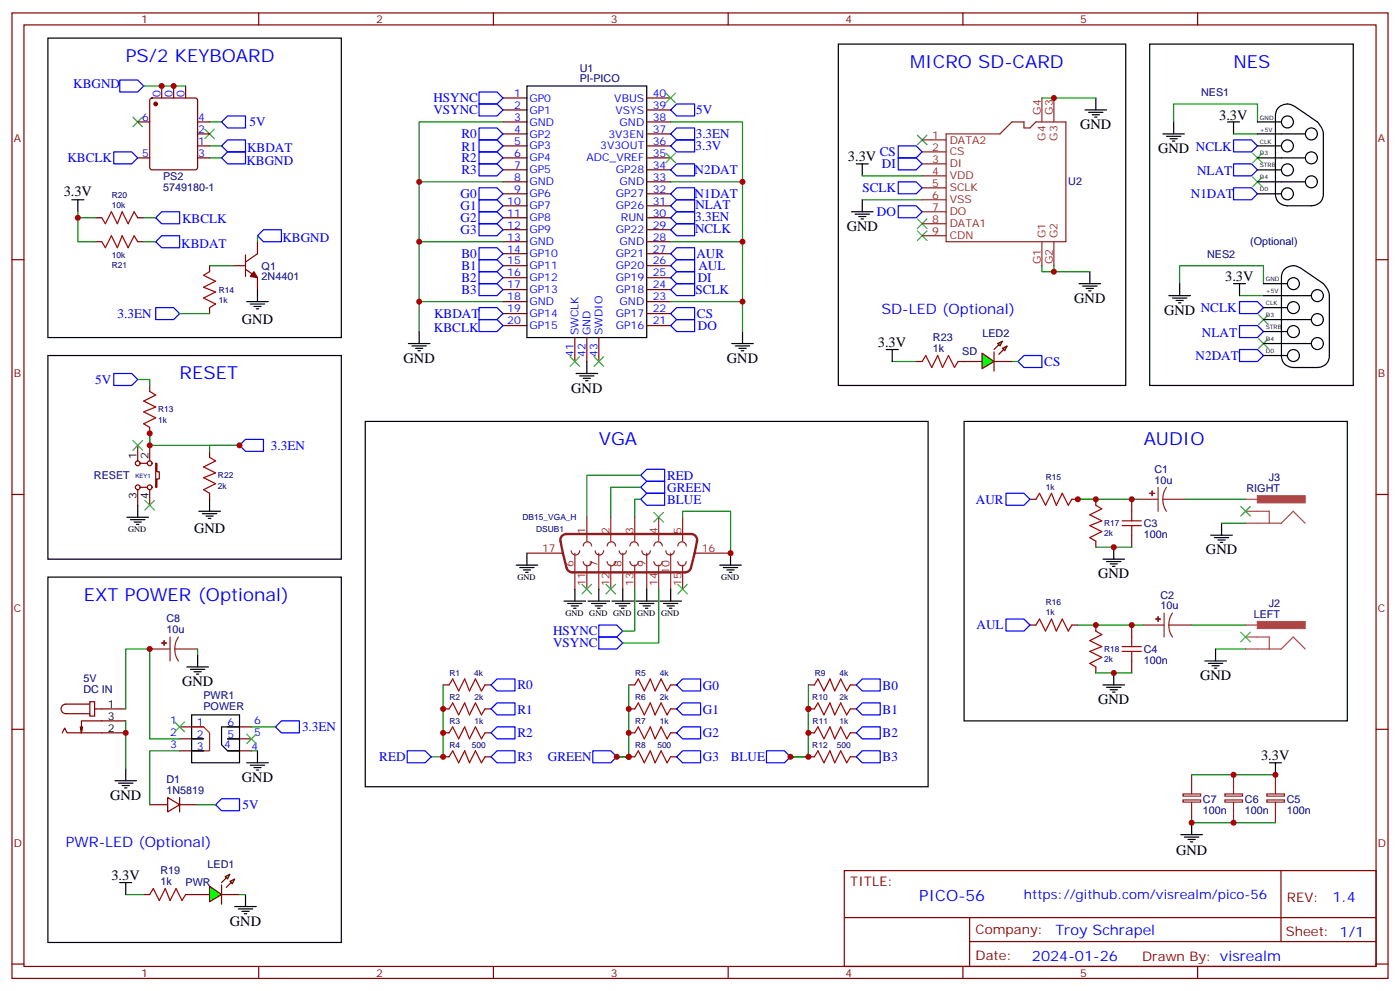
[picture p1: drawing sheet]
<svg xmlns="http://www.w3.org/2000/svg" width="412mm" height="292mm" viewBox="0 0 412 292" stroke-linecap="round" stroke-linejoin="round" font-family="sans-serif">
<g fill="none" stroke="#870000" stroke-width=".35">
<path d="M3.5 3.8h405.4v284.3h-405.4zM7.1 7.3h398.2v277.3h-398.2zM76.2 3.8v3.5M145.3 3.8v3.5M214.5 3.8v3.5M283.6 3.8v3.5M352.8 3.8v3.5M148.2 28.9h7M148.2 32.4h7M148.2 35.9h7M148.2 39.4h7M190.5 28.9h7.1"/>
<path d="M190.5 32.4h7.1M190.5 35.9h7.1M190.5 39.4h7.1M148.2 43h7M148.2 46.5h7M148.2 50h7M148.2 53.6h7M148.2 57.1h7M190.5 43h7.1M190.5 46.5h7.1M190.5 50h7.1M190.5 53.6h7.1"/>
<path d="M190.5 57.1h7.1M3.5 76.5h3.6M61.7 78.2v1.8M68.8 78.2h3.5M72.3 79.3l3.5 2.5v3.5M72.3 75.1v6.3M75.8 71.2v3.5l-3.5 2.5M148.2 60.6h7M148.2 64.1h7M148.2 67.7h7M148.2 71.2h7M148.2 74.7h7"/>
<path d="M148.2 78.2h7M190.5 60.6h7.1M190.5 64.1h7.1M190.5 67.7h7.1M190.5 71.2h7.1M190.5 74.7h7.1M190.5 78.2h7.1M405.3 76.5h3.6M61.7 90.6v1.8M148.2 81.8h7M148.2 85.3h7M148.2 88.8h7"/>
<path d="M148.2 92.4h7M148.2 95.9h7M169.3 99.4v7.1M172.9 99.4v7.1M176.4 99.4v7.1M190.5 81.8h7.1M190.5 85.3h7.1M190.5 88.8h7.1M190.5 92.4h7.1M190.5 95.9h7.1M44.1 113.5v1.8M40.6 131.2v4.5"/>
<path d="M41.3 136.5h2.1M44.1 125.9v1.7M44.1 131.2v4.5M45.9 136.5h.3v2.4h.7v2.1h-.7v2.5h-.3zM3.5 145.6h3.6M40.6 144.2v4.6M41.3 143.5h2.1M44.1 144.2v4.6M303.4 147h1.8M315.7 147h1.8M322.8 147v1.8M322.8 159.4v1.7"/>
<path d="M333.4 147v3.6M333.4 157.6v3.5M405.3 145.6h3.6M303.4 184.1h1.8M315.7 184.1h1.8M322.8 184.1v1.7M322.8 196.4v1.8M333.4 184.1v3.5M333.4 194.7v3.5M3.5 214.8h3.6M18.3 215.8l.7-1.4 .8 1.4h17.2M24.3 214.1l-.3 1.7"/>
<path d="M26.5 206.7h1.4v4.2h-1.4zM26.5 207.4h-7.1a1.41 1.41 0 0 0-1.4 1.4 1.41 1.41 0 0 0 1.4 1.4h7.1M27.9 208.8h9.1M37 212.3h-13v3.5l-.4-1.7M52.9 214.1h7.1M52.9 217.6h7.1M67 214.1h7.1M67 217.6h7.1M405.3 214.8h3.6M52.9 221.1h7.1M67 221.1h7.1M248.7 256.4h156.6v28.2h-156.6z"/>
<path d="M377.3 256.4v20.9M42.3 263.5h1.8M54.7 263.5h7M65.3 263.5h5.3M248.7 270.2h156.5M285.6 277.3h119.6M285.6 270.2v14.2M3.5 283.9h3.6M76.2 284.6v3.5M145.3 284.6v3.5M214.5 284.6v3.5M283.6 284.6v3.5"/>
<path d="M352.8 284.6v3.5M405.3 283.9h3.6"/>
<circle cx="40.6" cy="136.5" r=".71"/>
<circle cx="44.1" cy="136.5" r=".71"/>
<circle cx="40.6" cy="143.5" r=".71"/>
<circle cx="44.1" cy="143.5" r=".71"/>
</g>
<g fill="none" stroke="#000" stroke-width=".35">
<path d="M155.2 25.3h35.3v74.1h-35.3zM342.5 39.4h6.4M345.7 35.9v3.5M361.6 35.9h3.5M363.4 35.9v3.5M343.6 40.1h4.2M344.7 40.9h2.1M345.4 41.6h.7M72.7 88.8h6.3M73.7 89.5h4.3M74.8 90.2h2.1M75.5 90.9h.7"/>
<path d="M75.8 85.3v3.5M344.3 87.1h6.4M345.4 87.8h4.2M346.4 88.5h2.1M347.1 89.2h.7M347.5 83.5v3.6M363.4 83.5h3.5M365.1 83.5v3.6M37.4 152.3h6.3M38.5 153h4.2M39.5 153.7h2.1M40.2 154.4h.7"/>
<path d="M40.6 148.8v3.5M356.7 157.6h6.3M357.7 158.3h4.2M358.8 159h2.1M359.5 159.7h.7M359.8 154.1v3.5M166.2 177h6.3M167.2 177.7h4.2M168.3 178.4h2.1M169 179.1h.7M169.3 173.5v3.5M173.2 177h6.4"/>
<path d="M174.3 177.7h4.2M175.3 178.4h2.1M176 179.1h.7M176.4 173.5v3.5M180.3 177h6.3M181.3 177.7h4.3M182.4 178.4h2.1M183.1 179.1h.7M183.4 173.5v3.5M187.3 177h6.4M188.4 177.7h4.2M189.4 178.4h2.2"/>
<path d="M190.1 179.1h.8M190.5 173.5v3.5M194.4 177h6.3M195.4 177.7h4.3M196.5 178.4h2.1M197.2 179.1h.7M197.6 173.5v3.5M212 166.4h6.4M213.1 167.1h4.2M214.1 167.9h2.2M214.8 168.6h.7M215.2 162.9v3.5"/>
<path d="M324.9 164.7h6.4M326 165.4h4.2M327 166.1h2.1M327.7 166.8h.7M328.1 161.1v3.6M328.1 198.2v3.5M354.9 194.7h6.3M356 195.4h4.2M357 196.1h2.1M357.7 196.8h.7M358.1 191.1v3.6M56.4 210.5h14.2v14.1h-14.2z"/>
<path d="M56.4 217.6h3.6M67 217.6h3.6M70.6 214.1h-5.3v5.3l1.7 1.7h3.6M324.9 201.7h6.4M326 202.4h4.2M327 203.1h2.1M327.7 203.8h.7M33.9 229.9h6.3M34.9 230.6h4.3M36 231.4h2.1M36.7 232.1h.7M37 226.4v3.5"/>
<path d="M56.4 221.1h3.6M69.1 267h6.4M70.2 267.7h4.2M71.3 268.4h2.1M72 269.1h.7M72.3 263.5v3.5"/>
</g>
<g fill="none" stroke="#8c2424" stroke-width=".35">
<path d="M172.9 152.3v7.1M179.9 152.3v7.1M187 152.3v7.1M194 152.3v7.1M201.1 152.3v7.1M335.1 147h6M341.1 143.5v7.1M342.5 147l.3 1.9 .8 1.7M342.5 147h6.7M343.6 143.5l-.8 1.7-.3 1.8M155.2 162.9h10.6M168.3 162.2a1.23 1.23 0 0 0 1.2 1.2 1.23 1.23 0 0 0 1.2-1.2"/>
<path d="M169.3 162.9v10.6M171.8 165.4a1.23 1.23 0 0 0 1.2 1.2 1.23 1.23 0 0 0 1.3-1.2M171.8 160.8a1.23 1.23 0 0 1 1.2-1.2 1.23 1.23 0 0 1 1.3 1.2M172.9 166.4v7.1M175.3 162.2a1.23 1.23 0 0 0 1.3 1.2 1.23 1.23 0 0 0 1.2-1.2M176.4 162.9v10.6M178.9 165.4a1.23 1.23 0 0 0 1.2 1.2 1.23 1.23 0 0 0 1.2-1.2M178.9 160.8a1.23 1.23 0 0 1 1.2-1.2 1.23 1.23 0 0 1 1.2 1.2M179.9 166.4v7.1M182.4 162.2a1.06 1.06 0 0 0 1 1.1 1.06 1.06 0 0 0 1.1-1.1M183.4 162.9v10.6M185.6 165.4a1.23 1.23 0 0 0 1.2 1.2 1.23 1.23 0 0 0 1.2-1.2"/>
<path d="M185.6 160.8a1.23 1.23 0 0 1 1.2-1.2 1.23 1.23 0 0 1 1.2 1.2M187 166.4v7.1M189.1 162.2a1.23 1.23 0 0 0 1.2 1.2 1.23 1.23 0 0 0 1.3-1.2M190.5 162.9v10.6M192.6 165.4a1.23 1.23 0 0 0 1.3 1.2 1.23 1.23 0 0 0 1.2-1.2M192.6 160.8a1.23 1.23 0 0 1 1.3-1.2 1.23 1.23 0 0 1 1.2 1.2M194 166.4v7.1M196.1 162.2a1.23 1.23 0 0 0 1.3 1.2 1.23 1.23 0 0 0 1.2-1.2M197.6 162.9v10.6M199.7 165.4a1.23 1.23 0 0 0 1.2 1.2 1.23 1.23 0 0 0 1.2-1.2M199.7 160.8a1.23 1.23 0 0 1 1.2-1.2 1.23 1.23 0 0 1 1.2 1.2M201.1 166.4v7.1"/>
<path d="M204.6 162.9h10.6M336.9 184.1h6M342.9 180.6v7M344.3 184.1l.2 1.8 .9 1.7M344.3 184.1h6.7M345.4 180.6l-.8 1.6-.3 1.9"/>
</g>
<path d="M165.6 157.8l1.3-.5h36.7a1.77 1.77 0 0 1 1.7 2.1l-1.7 7.7a1.8 1.8 0 0 1-1.8 1.5h-33.2a1.8 1.8 0 0 1-1.7-1.5l-1.8-7.9v-.7z" fill="none" stroke="#8c2424" stroke-width=".71"/>
<path d="M345.7 35.9v-5.3h24.7v5.3M363.4 39.4h7M347.5 83.5v-5.3h24.7v5.3M365.1 87.1h7.1M40.6 111.8h3.5v1.7M201.1 152.3v-1.7h14.1v12.3M317.5 147h17.6M322.8 161.1h10.6M317.5 184.1h19.4M322.8 198.2h10.6M358.1 191.1h8.8M37 212.3v14.1" fill="none" stroke="#008700" stroke-width=".35"/>
<g fill="none" stroke="#3c3" stroke-width=".35">
<path d="M369 45.1l2.8 2.8M369 52.1l2.8 2.9M371.8 45.1l-2.8 2.8M371.8 52.1l-2.8 2.9M370.8 99.8l2.8 2.8M370.8 92.7l2.8 2.8M373.6 99.8l-2.8 2.8M373.6 92.7l-2.8 2.8M39.2 129.8l2.8 2.8M42 129.8l-2.8 2.8M42.7 147.4l2.8 2.8M45.5 147.4l-2.8 2.8"/>
<path d="M192.6 150.9l2.8 2.8M195.4 150.9l-2.8 2.8M171.4 172.1l2.9 2.8M174.3 172.1l-2.9 2.8M178.5 172.1l2.8 2.8M181.3 172.1l-2.8 2.8M199.7 172.1l2.8 2.8M202.5 172.1l-2.8 2.8M51.5 212.7l2.8 2.8M54.3 212.7l-2.8 2.8M72.7 216.2l2.8 2.8M75.5 216.2l-2.8 2.8"/>
</g>
<path d="M74.8 80l1 1.8-2.1-.4z" fill="#870000" stroke="#870000" stroke-width=".35"/>
<path d="M197.6 43l1.7-1.8h5.3v3.5h-5.3zM363.4 41.2h5.3l1.7 1.8-1.7 1.7h-5.3zM363.4 48.3h5.3l1.7 1.7-1.7 1.8h-5.3zM363.4 55.3h5.3l1.7 1.8-1.7 1.7h-5.3zM47.6 62.4h5.3v3.5h-5.3l-1.7-1.8zM77.6 67.7h5.3v3.5h-5.3l-1.8-1.8zM141.1 90.6h5.3l1.8 1.8-1.8 1.7h-5.3zM141.1 94.1h5.3l1.8 1.8-1.8 1.7h-5.3zM365.1 95.9h5.3l1.8 1.7-1.8 1.8h-5.3zM365.1 88.8h5.3l1.8 1.8-1.8 1.8h-5.3zM33.5 110h5.3l1.8 1.8-1.8 1.7h-5.3zM365.1 102.9h5.3l1.8 1.8-1.8 1.8h-5.3z" fill="none" stroke="#00f" stroke-width=".35"/>
<g fill="none" stroke="#a10000" stroke-width=".35">
<path d="M61.7 80l-1.7 1.1 3.5 1.7-3.5 1.8 3.5 1.4-3.5 1.8 3.5 1.7-1.8 1.1M44.1 115.3l1.8 1-3.6 1.8 3.6 1.8-3.6 1.4 3.6 1.7-3.6 1.8 1.8 1.1M305.2 147l1-1.7 1.8 3.5 1.7-3.5 1.4 3.5 1.8-3.5 1.8 3.5 1-1.8M322.8 148.8l1.8 1.1-3.6 1.7 3.6 1.8-3.6 1.4 3.6 1.8-3.6 1.7 1.8 1.1M330.6 153.4h5.6M330.6 154.8h5.6M333.4 150.6v2.8M333.4 154.8v2.8M305.2 184.1l1-1.8 1.8 3.5 1.7-3.5 1.4 3.5 1.8-3.5 1.8 3.5 1-1.7M322.8 185.8l1.8 1.1-3.6 1.8 3.6 1.7-3.6 1.4 3.6 1.8-3.6 1.8 1.8 1M330.6 190.4h5.6M330.6 191.8h5.6"/>
<path d="M333.4 187.6v2.8M333.4 191.8v2.9M44.1 263.5l1.1-1.8 1.7 3.5 1.8-3.5 1.4 3.5 1.8-3.5 1.7 3.5 1.1-1.7"/>
</g>
<g fill="#8c2424" stroke="#8c2424" stroke-width=".35">
<path d="M339.4 144.6v1.4z"/>
<path d="M338.7 145.3h1.4z"/>
<path d="M341.1 181.6l.1 1.4z"/>
<path d="M340.4 182.3l1.4 .1z"/>
</g>
<path d="M56.4 214.1h3.6l1.7 1.7v5.3h-1.7" fill="none" stroke="#c30" stroke-width=".35"/>
<g fill="#0f0" stroke="#870000" stroke-width=".35">
<path d="M67.7 259.6l1.4-.7-.7 1.4z"/>
<path d="M66.3 258.2l1.4-.7-.7 1.4z"/>
</g>
<g fill="#870000" stroke="#870000" stroke-width=".35">
<path d="M66.7 261.3l1.4-1.4z"/>
<path d="M65.3 259.9l1.4-1.4z"/>
</g>
<path d="M65.3 260.6v5.7z" fill="#f00" stroke="#870000" stroke-width=".35"/>
<path d="M61.7 261l3.6 2.5-3.6 2.1z" fill="#0f0" stroke="#870000" stroke-width=".35"/>
<path d="M28.2 64.1h1.8M28.2 71.2h1.8M40.6 64.1h1.7M40.6 71.2h1.7M284 106.5h5.3M292.8 106.5h5.3M61.7 132.9v1.8M61.7 145.3v1.7M44.1 237h5.3M49.4 234.9l3.5 2.1-3.5 2.1zM52.9 237h5.3M52.9 234.9v4.2" fill="none" stroke="#870000" stroke-width=".35"/>
<g fill="none" stroke="#008700" stroke-width=".35">
<path d="M306.9 28.9h15.9M254 58.8h17.6M306.9 78.2v1.8h3.5M310.4 78.2v1.8h10.6M262.8 106.5h7.1M44.1 127.6v3.6h26.5M349.2 147h17.7M351 184.1h15.9M74.1 214.1h7M52.9 221.1h-8.8v15.9M74.1 221.1h1.7M351 228.2h24.7"/>
<path d="M351 242.3h24.7M37 263.5h5.3"/>
</g>
<g fill="none" stroke="#00f" stroke-width=".35">
<path d="M197.6 39.4l1.7-1.7h5.3v3.5h-5.3zM199.3 30.6h5.3v3.5h-5.3l-1.7-1.7zM197.6 57.1l1.7-1.8h5.3v3.5h-5.3zM197.6 50l1.7-1.7h5.3v3.5h-5.3zM264.6 43h5.3l1.7 1.7-1.7 1.8h-5.3zM264.6 46.5h5.3l1.7 1.8-1.7 1.7h-5.3zM264.6 53.6h5.3l1.7 1.7-1.7 1.8h-5.3zM197.6 67.7l1.7-1.8h5.3v3.5h-5.3zM197.6 60.6l1.7-1.8h5.3v3.6h-5.3zM197.6 78.2l1.7-1.7h5.3v3.5h-5.3zM197.6 74.7l1.7-1.7h5.3v3.5h-5.3zM197.6 64.1l1.7-1.7h5.3v3.5h-5.3z"/>
<path d="M264.6 60.6h5.3l1.7 1.8-1.7 1.7h-5.3zM45.9 90.6h5.3l1.7 1.8-1.7 1.7h-5.3zM197.6 95.9l1.7-1.8h5.3v3.5h-5.3zM197.6 92.4l1.7-1.8h5.3v3.5h-5.3zM197.6 85.3l1.7-1.8h5.3v3.6h-5.3zM197.6 81.8l1.7-1.8h5.3v3.5h-5.3zM70.6 131.2l1.7-1.8h5.3v3.5h-5.3zM296.3 145.3h5.3l1.8 1.7-1.8 1.8h-5.3zM296.3 182.3h5.3l1.8 1.8-1.8 1.7h-5.3zM81.1 214.1l1.8-1.8h5.3v3.5h-5.3z"/>
</g>
<g fill="none" stroke="#3c3" stroke-width=".35">
<path d="M196.1 27.4l2.9 2.9M199 27.4l-2.9 2.9M270.2 39.8l2.8 2.8M273 39.8l-2.8 2.8M196.1 45.1l2.9 2.8M199 45.1l-2.9 2.8M270.2 64.5l2.8 2.8M270.2 68l2.8 2.8M273 64.5l-2.8 2.8M273 68l-2.8 2.8M167.9 105.1l2.8 2.8M170.7 105.1l-2.8 2.8"/>
<path d="M175 105.1l2.8 2.8M177.8 105.1l-2.8 2.8M365.5 149.2l2.8 2.8M368.3 149.2l-2.8 2.8M365.5 186.2l2.8 2.8M368.3 186.2l-2.8 2.8"/>
</g>
<g fill="none" stroke="#000" stroke-width=".35">
<path d="M319.6 32.4h6.4M320.7 33.1h4.2M321.7 33.8h2.1M322.4 34.5h.7M322.8 28.9v3.5M370.4 35.9h7.1M370.4 39.4h14.1M376.8 31.5a4.1 4.1 0 0 1 5.5 .4l4.3 3a5.9 5.9 0 0 1 3.2 4.5v17.7a3.5 3.5 0 0 1-3.5 3.5h-7.1a3.5 3.5 0 0 1-3.5-3.5v-23l.2-1.1zM254 58.8v3.6M370.4 43h7.1M370.4 50h7.1M370.4 57.1h7.1"/>
<path d="M370.4 46.5h14.1M370.4 53.6h14.1M250.8 62.4h6.4M251.9 63.1h4.2M252.9 63.8h2.2M253.6 64.5h.8M378.6 79.1a4.1 4.1 0 0 1 5.5 .5l4.2 2.9a5.9 5.9 0 0 1 3.3 4.6v17.6a3.5 3.5 0 0 1-3.5 3.5h-7.1a3.5 3.5 0 0 1-3.5-3.5v-22.9l.1-1.2zM317.9 83.5h6.3M318.9 84.2h4.2M320 84.9h2.1M320.7 85.7h.7M321 80v3.5"/>
<path d="M372.2 83.5h7M372.2 90.6h7M372.2 97.6h7M372.2 87.1h14.1M372.2 94.1h14.1M372.2 104.7h7M372.2 101.2h14.1M58.6 150.6h6.3M59.6 151.3h4.3M60.7 152h2.1M61.4 152.7h.7M61.7 147v3.6"/>
<path d="M152 166.4h6.4M153.1 167.1h4.2M154.2 167.9h2.1M154.9 168.6h.7M155.2 162.9v3.5M55 196.4h6.4M56.1 197.1h4.2M57.1 197.8h2.2M57.9 198.5h.7M58.2 192.9v3.5M72.7 224.6h6.3M73.7 225.4h4.3"/>
<path d="M74.8 226.1h2.1M75.5 226.8h.7M75.8 221.1v3.5M347.8 245.8h6.4M348.9 246.5h4.2M350 247.2h2.1M350.7 247.9h.7M351 242.3v3.5"/>
<circle cx="379.2" cy="35.9" r="1.76"/>
<circle cx="386.3" cy="39.4" r="1.76"/>
<circle cx="379.2" cy="43" r="1.76"/>
<circle cx="379.2" cy="57.1" r="1.76"/>
<circle cx="379.2" cy="50" r="1.76"/>
<circle cx="386.3" cy="53.6" r="1.76"/>
<circle cx="386.3" cy="46.5" r="1.76"/>
<circle cx="381" cy="83.5" r="1.76"/>
<circle cx="381" cy="97.6" r="1.76"/>
<circle cx="381" cy="90.6" r="1.76"/>
<circle cx="388.1" cy="87.1" r="1.76"/>
<circle cx="388.1" cy="94.1" r="1.76"/>
<circle cx="381" cy="104.7" r="1.76"/>
<circle cx="388.1" cy="101.2" r="1.76"/>
</g>
<path d="M30 64.1l1 1.8 1.8-3.5 1.8 3.5 1.4-3.5 1.7 3.5 1.8-3.5 1.1 1.7M30 71.2l1 1.8 1.8-3.6 1.8 3.6 1.4-3.6 1.7 3.6 1.8-3.6 1.1 1.8M61.7 134.7l1.8 1-3.5 1.8 3.5 1.8-3.5 1.4 3.5 1.8-3.5 1.7 1.7 1.1" fill="none" stroke="#a10000" stroke-width=".35"/>
<path d="M366.9 154.1h10.5l3.5-3.5 3.6 3.5M366.9 150.6h7v3.5M366.9 147h3.5M366.9 187.6h7v3.5M366.9 191.1h10.5l3.5-3.5 3.6 3.5M366.9 184.1h3.5" fill="none" stroke="#a64a4a" stroke-width=".35"/>
<g fill="#a64a4a" stroke="#a64a4a" stroke-width=".29">
<path d="M370.4 146h14.1v2.1h-14.1z"/>
<path d="M370.4 183h14.1v2.1h-14.1z"/>
</g>
<g fill="none" stroke="#8c2424" stroke-width=".35">
<path d="M278.7 39.4h15.9l3.5-3.5h3.5v1.8h1.8l1.8-1.8h8.8v35.3h-35.3zM306.9 28.9v7M310.4 28.9v7M271.6 41.2h7.1M271.6 44.7h7.1M271.6 48.3h7.1M271.6 51.8h7.1M271.6 55.3h7.1M271.6 58.8h7.1M271.6 62.4h7.1M271.6 65.9h7.1M271.6 69.4h7.1"/>
<path d="M306.9 71.2v7M310.4 71.2v7M44.1 191.1h6M50.1 187.6v7.1M51.5 191.1l.2 1.9 .9 1.7M51.5 191.1h6.7M52.6 187.6l-.9 1.7-.2 1.8M348.5 235.6h5.2v.6h-5.2zM348.5 233.8h5.2v.7h-5.2zM351 228.2v5.6M351 236.3v6M360.8 235.6h5.2v.6h-5.2z"/>
<path d="M360.8 233.8h5.2v.7h-5.2zM363.4 228.2v5.6M363.4 236.3v6M373.2 235.6h5.2v.6h-5.2zM373.2 233.8h5.2v.7h-5.2zM375.7 228.2v5.6M375.7 236.3v6"/>
</g>
<g fill="#8c2424" stroke="#8c2424" stroke-width=".35">
<path d="M48.3 188.7l.1 1.4z"/>
<path d="M47.6 189.4h1.4z"/>
</g>
<g fill="#0f0" stroke="#870000" stroke-width=".35">
<path d="M295.3 102.6l1.4-.7-.7 1.4z"/>
<path d="M293.9 101.2l1.4-.7-.7 1.4z"/>
</g>
<g fill="#870000" stroke="#870000" stroke-width=".35">
<path d="M294.2 104.4l1.4-1.5z"/>
<path d="M292.8 102.9l1.4-1.4z"/>
</g>
<path d="M292.8 103.6v5.7z" fill="#f00" stroke="#870000" stroke-width=".35"/>
<path d="M289.3 104l3.5 2.5-3.5 2.1z" fill="#0f0" stroke="#870000" stroke-width=".35"/>
<g fill="none" stroke="#a10000" stroke-width=".35">
<path d="M271.6 106.5l1.1-1.8 1.8 3.5 1.7-3.5 1.4 3.5 1.8-3.5 1.8 3.5 1-1.7M132.3 215.8l1-1.7 1.8 3.5 1.8-3.5 1.4 3.5 1.8-3.5 1.7 3.5 1.1-1.8M132.3 208.8l1-1.8 1.8 3.5 1.8-3.5 1.4 3.5 1.8-3.5 1.7 3.5 1.1-1.7M132.3 201.7l1-1.7 1.8 3.5 1.8-3.5 1.4 3.5 1.8-3.5 1.7 3.5 1.1-1.8M187 201.7l1-1.7 1.8 3.5 1.8-3.5 1.4 3.5 1.7-3.5 1.8 3.5 1.1-1.8M187 208.8l1-1.8 1.8 3.5 1.8-3.5 1.4 3.5 1.7-3.5 1.8 3.5 1.1-1.7M187 215.8l1-1.7 1.8 3.5 1.8-3.5 1.4 3.5 1.7-3.5 1.8 3.5 1.1-1.8M239.9 201.7l1-1.7 1.8 3.5 1.8-3.5 1.4 3.5 1.7-3.5 1.8 3.5 1.1-1.8M239.9 208.8l1-1.8 1.8 3.5 1.8-3.5 1.4 3.5 1.7-3.5 1.8 3.5 1.1-1.7M239.9 215.8l1-1.7 1.8 3.5 1.8-3.5 1.4 3.5 1.7-3.5 1.8 3.5 1.1-1.8M132.3 222.9l1-1.8 1.8 3.5 1.8-3.5 1.4 3.5 1.8-3.5 1.7 3.5 1.1-1.7M187 222.9l1-1.8 1.8 3.5 1.8-3.5 1.4 3.5 1.7-3.5 1.8 3.5 1.1-1.7"/>
<path d="M239.9 222.9l1-1.8 1.8 3.5 1.8-3.5 1.4 3.5 1.7-3.5 1.8 3.5 1.1-1.7"/>
</g>
<g fill="none" stroke="#870000" stroke-width=".35">
<path d="M40.6 35.9h3.5M44.3 29.1l.5-.2h12.7l.7 .4v20l-.5 .7h-12.9l-.6-.4-.1-20zM47.6 25.3v3.6M51.2 25.3v3.6M54.7 25.3v3.6M58.2 39.4h3.5M58.2 35.9h3.5M40.6 46.5h3.5M58.2 43h3.5M58.2 46.5h3.5M269.9 106.5h1.7M282.2 106.5h1.8"/>
<path d="M130.5 201.7h1.8M130.5 208.8h1.8M130.5 215.8h1.8M142.9 201.7h1.7M142.9 208.8h1.7M142.9 215.8h1.7M185.2 201.7h1.8M185.2 208.8h1.8M185.2 215.8h1.8M197.6 201.7h1.7M197.6 208.8h1.7M197.6 215.8h1.7"/>
<path d="M238.1 201.7h1.8M238.1 208.8h1.8M238.1 215.8h1.8M250.5 201.7h1.7M250.5 208.8h1.7M250.5 215.8h1.7M130.5 222.9h1.8M142.9 222.9h1.7M185.2 222.9h1.8M197.6 222.9h1.7M238.1 222.9h1.8M250.5 222.9h1.7"/>
</g>
<g fill="none" stroke="#00f" stroke-width=".35">
<path d="M35.3 23.6h5.3l1.7 1.7-1.7 1.8h-5.3zM67 34.1h5.3v3.6h-5.3l-1.7-1.8zM141.1 27.1h5.3l1.8 1.8-1.8 1.7h-5.3zM141.1 30.6h5.3l1.8 1.8-1.8 1.7h-5.3zM141.1 37.7h5.3l1.8 1.7-1.8 1.8h-5.3zM33.5 44.7h5.3l1.8 1.8-1.8 1.8h-5.3zM67 44.7h5.3v3.6h-5.3l-1.7-1.8zM67 41.2h5.3v3.5h-5.3l-1.7-1.7zM141.1 58.8h5.3l1.8 1.8-1.8 1.8h-5.3zM141.1 55.3h5.3l1.8 1.8-1.8 1.7h-5.3zM141.1 48.3h5.3l1.8 1.7-1.8 1.8h-5.3zM141.1 44.7h5.3l1.8 1.8-1.8 1.8h-5.3z"/>
<path d="M141.1 41.2h5.3l1.8 1.8-1.8 1.7h-5.3zM47.6 69.4h5.3v3.6h-5.3l-1.7-1.8zM141.1 76.5h5.3l1.8 1.7-1.8 1.8h-5.3zM141.1 73h5.3l1.8 1.7-1.8 1.8h-5.3zM141.1 65.9h5.3l1.8 1.8-1.8 1.7h-5.3zM141.1 62.4h5.3l1.8 1.7-1.8 1.8h-5.3zM141.1 83.5h5.3l1.8 1.8-1.8 1.8h-5.3zM141.1 80h5.3l1.8 1.8-1.8 1.7h-5.3zM299.9 106.5l1.7-1.8h5.3v3.5h-5.3zM188.7 140l1.8-1.8h5.3v3.5h-5.3zM188.7 147l1.8-1.7h5.3v3.5h-5.3zM188.7 143.5l1.8-1.8h5.3v3.6h-5.3z"/>
<path d="M176.4 184.1h5.3l1.7 1.7-1.7 1.8h-5.3zM176.4 187.6h5.3l1.7 1.8-1.7 1.7h-5.3zM254 200h5.3v3.5h-5.3l-1.8-1.8zM144.6 201.7l1.8-1.7h5.3v3.5h-5.3zM144.6 208.8l1.8-1.8h5.3v3.5h-5.3zM144.6 215.8l1.8-1.7h5.3v3.5h-5.3zM199.3 201.7l1.8-1.7h5.3v3.5h-5.3zM199.3 208.8l1.8-1.8h5.3v3.5h-5.3zM199.3 215.8l1.8-1.7h5.3v3.5h-5.3zM252.2 215.8l1.8-1.7h5.3v3.5h-5.3zM254 207h5.3v3.5h-5.3l-1.8-1.7zM63.5 237l1.8-1.8h5.3v3.6h-5.3z"/>
<path d="M119.9 221.1h5.3l1.8 1.8-1.8 1.7h-5.3zM144.6 222.9l1.8-1.8h5.3v3.5h-5.3zM174.6 221.1h5.3l1.8 1.8-1.8 1.7h-5.3zM199.3 222.9l1.8-1.8h5.3v3.5h-5.3zM225.8 221.1h5.3l1.7 1.8-1.7 1.7h-5.3zM252.2 222.9l1.8-1.8h5.3v3.5h-5.3z"/>
</g>
<g fill="none" stroke="#008700" stroke-width=".35">
<path d="M42.3 25.3h12.4M61.7 35.9h3.6M148.2 35.9h-24.7v61.7M197.6 35.9h21.1v61.7M61.7 46.5h3.6M61.7 43h3.6M123.5 53.6h24.7M197.6 53.6h21.1M254 51.8h17.6M22.9 62.4v1.7h5.3M22.9 64.1v7.1h5.3M42.3 71.2h3.6"/>
<path d="M42.3 64.1h3.6M61.7 78.2h7.1M75.8 69.4v1.8M123.5 71.2h24.7M197.6 71.2h21.1M52.9 92.4h8.8M123.5 88.8h24.7M197.6 88.8h21.1M298.1 106.5h1.8M44.1 127.6v3.6M70.6 131.2h-8.9v1.7M188.7 140h-15.8v12.3"/>
<path d="M188.7 143.5h-8.8v8.8M188.7 147h-1.7v5.3M359.8 154.1h7.1M187 173.5v12.3h-3.6M194 173.5v15.9h-10.6M58.2 191.1v1.8M37 208.8v-17.7h7.1v26.5h8.8M130.5 201.7v21.2h-3.5M185.2 201.7v21.2h-3.5h3.5M238.1 208.8v14.1h-5.3M238.1 201.7v21.2h-5.3M58.2 237h5.3"/>
<path d="M232.8 222.9h5.3M70.6 263.5h1.7"/>
</g>
<g fill="none" stroke="#000" stroke-width=".35">
<path d="M14.1 11.2h86.4v88.2h-86.4zM246.9 13h84.7v100.5h-84.7zM338.7 13h59.9v100.5h-59.9zM21.2 58.8h3.5M22.9 58.8v3.6M252.2 48.3h3.6M254 48.3v3.5M123.5 97.6v3.6M218.7 97.6v3.6M14.1 104.7h86.4v60h-86.4zM120.3 101.2h6.3M121.4 101.9h4.2"/>
<path d="M122.4 102.6h2.1M123.1 103.3h.7M169.7 110h6.3M170.7 110.7h4.3M171.8 111.4h2.1M172.5 112.1h.7M172.9 106.5v3.5M215.5 101.2h6.4M216.6 101.9h4.2M217.7 102.6h2.1M218.4 103.3h.7M261.1 102.9h3.5"/>
<path d="M262.8 102.9v3.6M107.6 124.1h165.8v107.6h-165.8zM284 124.1h112.9v88.2h-112.9zM14.1 170h86.4v107.6h-86.4zM373.9 224.6h3.6M375.7 224.6v3.6M35.3 259.9h3.5M37 259.9v3.6"/>
</g>
<path d="M39.2 34.5l2.8 2.8M42 34.5l-2.8 2.8M60.3 38l2.8 2.9M63.1 38l-2.8 2.9" fill="none" stroke="#3c3" stroke-width=".35"/>
<circle cx="45.9" cy="30.6" r=".53" fill="#870000" stroke="#870000" stroke-width=".35"/>
<g fill="#c00">
<circle cx="333.4" cy="147" r=".88"/>
<circle cx="317.5" cy="147" r=".88"/>
<circle cx="322.8" cy="147" r=".88"/>
<circle cx="333.4" cy="184.1" r=".88"/>
<circle cx="322.8" cy="184.1" r=".88"/>
<circle cx="328.1" cy="198.2" r=".88"/>
<circle cx="328.1" cy="161.1" r=".88"/>
<circle cx="37" cy="215.8" r=".88"/>
<circle cx="310.4" cy="80" r=".88"/>
<circle cx="310.4" cy="28.9" r=".88"/>
<circle cx="363.4" cy="228.2" r=".88"/>
<circle cx="351" cy="242.3" r=".88"/>
<circle cx="363.4" cy="242.3" r=".88"/>
<circle cx="44.1" cy="131.2" r=".88"/>
<circle cx="44.1" cy="191.1" r=".88"/>
<circle cx="44.1" cy="127.6" r=".88"/>
<circle cx="70.6" cy="131.2" r=".88"/>
<circle cx="215.2" cy="162.9" r=".88"/>
<circle cx="185.2" cy="222.9" r=".88"/>
<circle cx="130.5" cy="215.8" r=".88"/>
<circle cx="130.5" cy="208.8" r=".88"/>
<circle cx="130.5" cy="222.9" r=".88"/>
<circle cx="218.7" cy="53.6" r=".88"/>
<circle cx="218.7" cy="71.2" r=".88"/>
<circle cx="218.7" cy="88.8" r=".88"/>
<circle cx="123.5" cy="53.6" r=".88"/>
<circle cx="123.5" cy="71.2" r=".88"/>
<circle cx="123.5" cy="88.8" r=".88"/>
<circle cx="238.1" cy="215.8" r=".88"/>
<circle cx="238.1" cy="208.8" r=".88"/>
<circle cx="238.1" cy="222.9" r=".88"/>
<circle cx="232.8" cy="222.9" r=".88"/>
<circle cx="185.2" cy="215.8" r=".88"/>
<circle cx="185.2" cy="208.8" r=".88"/>
<circle cx="181.7" cy="222.9" r=".88"/>
<circle cx="375.7" cy="228.2" r=".88"/>
<circle cx="51.2" cy="25.3" r=".88"/>
<circle cx="47.6" cy="25.3" r=".88"/>
<circle cx="22.9" cy="64.1" r=".88"/>
</g>
<g font-size="5.3" fill="#00f">
<text x="37" y="18.3">PS/2 KEYBOARD</text>
<text x="268.1" y="20">MICRO SD-CARD</text>
<text x="363.4" y="20">NES</text>
<text x="52.9" y="111.8">RESET</text>
<text x="176.4" y="131.2">VGA</text>
<text x="336.9" y="131.2">AUDIO</text>
<text x="24.7" y="177">EXT POWER (Optional)</text>
</g>
<text font-size="4.6" fill="#00f" x="270.8" y="265.4">PICO-56</text>
<g font-size="4.2">
<text x="359.1" y="35.2">3.3V</text>
<text x="318.2" y="38">GND</text>
<text x="249.8" y="47.6">3.3V</text>
<text x="341.1" y="45.1">GND NCLK</text>
<text x="18.8" y="57.8">3.3V</text>
<text x="249.4" y="68">GND</text>
<text x="360.9" y="82.8">3.3V</text>
<text x="316.4" y="89.2">GND</text>
<text x="71.3" y="95.3">GND</text>
<text x="342.9" y="92.7">GND NCLK</text>
<text x="118.9" y="106.8">GND</text>
<text x="214.1" y="106.8">GND</text>
<text x="258.6" y="102.2">3.3V</text>
<text x="168.3" y="115.6">GND</text>
<text x="57.1" y="157">GND</text>
<text x="355.2" y="163.3">GND</text>
<text x="323.5" y="170.3">GND</text>
<text x="53.6" y="202.1">GND</text>
<text x="353.5" y="200.3">GND</text>
<text x="323.5" y="207.4">GND</text>
<text x="371.5" y="223.9">3.3V</text>
<text x="71.3" y="230.3">GND</text>
<text x="32.5" y="235.6">GND</text>
<text x="346.4" y="251.9">GND</text>
<text x="32.8" y="259.2">3.3V</text>
<text x="67.7" y="272.6">GND</text>
</g>
<g font-size="4.2" fill="#00f">
<text x="259.6" y="92.4">SD-LED (Optional)</text>
<text x="19.4" y="249.3">PWR-LED (Optional)</text>
<text x="392.5" y="265.7">1.4</text>
<text x="310.9" y="275.2">Troy Schrapel</text>
<text x="304" y="283">2024-01-26</text>
</g>
<g font-size="3.9" fill="#00f">
<text x="21.6" y="25.9">KBGND</text>
<text x="127.6" y="30.1">HSYNC</text>
<text x="127.6" y="33.6">VSYNC</text>
<text x="205" y="33.5">5V</text>
<text x="73.5" y="37.2">5V</text>
<text x="135.9" y="40.7">R0</text>
<text x="205" y="40.6">3.3EN</text>
<text x="19.9" y="47.6">KBCLK</text>
<text x="72.8" y="44.9">KBDAT</text>
<text x="135.9" y="47.9">R2</text>
<text x="135.9" y="44.3">R1</text>
<text x="204.9" y="44.2">3.3V</text>
<text x="259.2" y="46">CS</text>
<text x="72.6" y="48.5">KBGND</text>
<text x="135.9" y="51.4">R3</text>
<text x="204.6" y="51.2">N2DAT</text>
<text x="259.8" y="49.5">DI</text>
<text x="352.6" y="51.6">NLAT</text>
<text x="135.7" y="58.4">G0</text>
<text x="204.6" y="58.3">N1DAT</text>
<text x="254" y="56.6">SCLK</text>
<text x="350.8" y="58.3">N1DAT</text>
<text x="53.6" y="65.6">KBCLK</text>
<text x="135.7" y="65.5">G2</text>
<text x="135.7" y="62">G1</text>
<text x="204.8" y="65">3.3EN</text>
<text x="204.8" y="61.5">NLAT</text>
<text x="258.3" y="63.6">DO</text>
<text x="83.2" y="71.3">KBGND</text>
<text x="135.7" y="69">G3</text>
<text x="204.7" y="68.5">NCLK</text>
<text x="53.4" y="73.1">KBDAT</text>
<text x="135.9" y="76.1">B0</text>
<text x="205.1" y="75.9">AUR</text>
<text x="135.9" y="83.1">B2</text>
<text x="135.9" y="79.6">B1</text>
<text x="205.5" y="83">DI</text>
<text x="205.7" y="79.5">AUL</text>
<text x="135.9" y="86.7">B3</text>
<text x="204.9" y="86.5">SCLK</text>
<text x="34.6" y="93.7">3.3EN</text>
<text x="127.9" y="93.6">KBDAT</text>
<text x="205.3" y="93.6">CS</text>
<text x="127.8" y="97.6">KBCLK</text>
<text x="205.6" y="97.1">DO</text>
<text x="354.1" y="99.2">NLAT</text>
<text x="307.6" y="107.7">CS</text>
<text x="352.2" y="105.9">N2DAT</text>
<text x="28.1" y="113">5V</text>
<text x="79.8" y="132.5">3.3EN</text>
<text x="196.5" y="141.3">RED</text>
<text x="196.5" y="148.3">BLUE</text>
<text x="196.6" y="144.8">GREEN</text>
<text x="287.5" y="148.3">AUR</text>
<text x="287.7" y="185.3">AUL</text>
<text x="162.9" y="187.1">HSYNC</text>
<text x="162.9" y="190.6">VSYNC</text>
<text x="152.4" y="203">R0</text>
<text x="207.1" y="203.1">G0</text>
<text x="260" y="203.1">B0</text>
<text x="89" y="215.4">3.3EN</text>
<text x="152.4" y="210.1">R1</text>
<text x="207.1" y="210.1">G1</text>
<text x="260" y="210.1">B1</text>
<text x="152.4" y="217.2">R2</text>
<text x="207.1" y="217.2">G2</text>
<text x="260" y="217.2">B2</text>
<text x="111.7" y="224.1">RED</text>
<text x="152.4" y="224.2">R3</text>
<text x="161.4" y="224.1">GREEN</text>
<text x="207.1" y="224.2">G3</text>
<text x="215.2" y="224.1">BLUE</text>
<text x="260" y="224.2">B3</text>
<text x="71.4" y="238.3">5V</text>
<text x="301.6" y="264.9">https://github.com/visrealm/pico-56</text>
</g>
<g font-size="3.9" fill="#800">
<text x="250.5" y="261">TITLE:</text>
<text x="379.1" y="265.7">REV:</text>
<text x="287.4" y="275.2">Company:</text>
<text x="378.7" y="275.8">Sheet: 1/1</text>
<text x="287.4" y="282.9">Date:</text>
<text x="336.4" y="282.9">Drawn By: visrealm</text>
</g>
<g font-size="3.2" fill="#800">
<text x="41.6" y="6.8">1</text>
<text x="110.8" y="6.8">2</text>
<text x="179.9" y="6.8">3</text>
<text x="249.1" y="6.8">4</text>
<text x="318.2" y="6.8">5</text>
<text x="4.1" y="41.9">A</text>
<text x="405.9" y="41.9">A</text>
<text x="4.1" y="111.1">B</text>
<text x="405.9" y="111.1">B</text>
<text x="4.1" y="180.2">C</text>
<text x="405.9" y="180.2">C</text>
<text x="4.1" y="249.3">D</text>
<text x="405.9" y="249.3">D</text>
<text x="41.6" y="287.6">1</text>
<text x="110.8" y="287.6">2</text>
<text x="179.9" y="287.6">3</text>
<text x="249.1" y="287.6">4</text>
<text x="318.2" y="287.6">5</text>
</g>
<g font-size="3.2" fill="#000080">
<text x="170.8" y="21.1">U1</text>
<text x="170.8" y="24.3">PI-PICO</text>
<text x="353.8" y="28.2">NES1</text>
<text x="48" y="53">PS2</text>
<text x="48" y="56.3">5749180-1</text>
<text x="314.7" y="54.6">U2</text>
<text x="355.6" y="75.9">NES2</text>
<text x="368.3" y="72.2">(Optional)</text>
<text x="77.1" y="82.5">2N4401</text>
<text x="77.1" y="79.4">Q1</text>
<text x="274.8" y="100.4">R23</text>
<text x="289.4" y="99.1">LED2</text>
<text x="274.8" y="103.6">1k</text>
<text x="283.5" y="104.4">SD</text>
<text x="27.7" y="141.1">RESET</text>
<text x="340.1" y="142.5">10u</text>
<text x="340.1" y="139.2">C1</text>
<text x="373.7" y="141.7">J3</text>
<text x="367.2" y="144.9">RIGHT</text>
<text x="336.9" y="155.2">C3</text>
<text x="336.9" y="158.5">100n</text>
<text x="341.9" y="179.5">10u</text>
<text x="341.9" y="176.3">C2</text>
<text x="373.7" y="178.7">J2</text>
<text x="49" y="183.3">C8</text>
<text x="369.3" y="182">LEFT</text>
<text x="49" y="186.5">10u</text>
<text x="336.9" y="195.5">100n</text>
<text x="336.9" y="192.3">C4</text>
<text x="24.6" y="200.9">5V</text>
<text x="24.6" y="204.1">DC IN</text>
<text x="59.9" y="209">POWER</text>
<text x="59.9" y="205.8">PWR1</text>
<text x="49.1" y="233.8">1N5819</text>
<text x="49.1" y="230.6">D1</text>
<text x="354.4" y="239.6">100n</text>
<text x="354.4" y="236.4">C7</text>
<text x="366.7" y="239.6">100n</text>
<text x="366.7" y="236.4">C6</text>
<text x="379.1" y="239.6">100n</text>
<text x="379.1" y="236.4">C5</text>
<text x="47.3" y="257.4">R19</text>
<text x="61.1" y="255.8">LED1</text>
<text x="47.3" y="260.6">1k</text>
<text x="54.7" y="261.1">PWR</text>
</g>
<g font-size="3.2" fill="#00f">
<text x="47.3" y="28.7" transform="rotate(-90 47.3 28.7)">0</text>
<text x="50.8" y="28.7" transform="rotate(-90 50.8 28.7)">0</text>
<text x="54.3" y="28.7" transform="rotate(-90 54.3 28.7)">0</text>
<text x="151.4" y="28.5">1</text>
<text x="155.9" y="29.9">GP0</text>
<text x="181" y="29.9">VBUS</text>
<text x="192.3" y="28.5">40</text>
<text x="41.9" y="35.6">6</text>
<text x="58.4" y="35.6">4</text>
<text x="151.4" y="32">2</text>
<text x="151.4" y="35.6">3</text>
<text x="155.9" y="33.4">GP1</text>
<text x="181.3" y="33.4">VSYS</text>
<text x="192.3" y="35.6">38</text>
<text x="192.3" y="32">39</text>
<text x="58.4" y="39.1">2</text>
<text x="151.4" y="39.1">4</text>
<text x="155.9" y="37">GND</text>
<text x="155.9" y="40.5">GP2</text>
<text x="179.2" y="40.5">3V3EN</text>
<text x="182.5" y="37">GND</text>
<text x="192.3" y="39.1">37</text>
<text x="41.9" y="46.1">5</text>
<text x="58.4" y="42.6">1</text>
<text x="58.4" y="46.1">3</text>
<text x="151.4" y="42.6">5</text>
<text x="151.4" y="46.1">6</text>
<text x="155.9" y="44">GP3</text>
<text x="155.9" y="47.6">GP4</text>
<text x="172.7" y="47.6">ADC_VREF</text>
<text x="176.8" y="44">3V3OUT</text>
<text x="192.3" y="46.1">35</text>
<text x="192.3" y="42.6">36</text>
<text x="151.4" y="49.7">7</text>
<text x="151.4" y="53.2">8</text>
<text x="155.9" y="51.1">GP5</text>
<text x="181.4" y="51.1">GP28</text>
<text x="192.3" y="53.2">33</text>
<text x="192.3" y="49.7">34</text>
<text x="151.4" y="56.7">9</text>
<text x="155.9" y="54.6">GND</text>
<text x="155.9" y="58.1">GP6</text>
<text x="181.4" y="58.1">GP27</text>
<text x="182.5" y="54.6">GND</text>
<text x="192.3" y="56.7">32</text>
<text x="149.4" y="60.3">10</text>
<text x="149.4" y="63.8">11</text>
<text x="155.9" y="61.7">GP7</text>
<text x="155.9" y="65.2">GP8</text>
<text x="181.4" y="61.7">GP26</text>
<text x="182.9" y="65.2">RUN</text>
<text x="192.3" y="63.8">30</text>
<text x="192.3" y="60.3">31</text>
<text x="149.4" y="67.3">12</text>
<text x="149.4" y="70.8">13</text>
<text x="155.9" y="68.7">GP9</text>
<text x="181.4" y="68.7">GP22</text>
<text x="192.3" y="70.8">28</text>
<text x="192.3" y="67.3">29</text>
<text x="149.4" y="74.4">14</text>
<text x="149.4" y="77.9">15</text>
<text x="155.9" y="72.2">GND</text>
<text x="155.9" y="75.8">GP10</text>
<text x="181.4" y="75.8">GP21</text>
<text x="182.5" y="72.2">GND</text>
<text x="192.3" y="77.9">26</text>
<text x="192.3" y="74.4">27</text>
<text x="149.4" y="81.4">16</text>
<text x="155.9" y="79.3">GP11</text>
<text x="155.9" y="82.8">GP12</text>
<text x="181.4" y="82.8">GP19</text>
<text x="181.4" y="79.3">GP20</text>
<text x="192.3" y="81.4">25</text>
<text x="149.4" y="84.9">17</text>
<text x="149.4" y="88.5">18</text>
<text x="155.9" y="86.4">GP13</text>
<text x="155.9" y="89.9">GND</text>
<text x="181.4" y="86.4">GP18</text>
<text x="182.5" y="89.9">GND</text>
<text x="192.3" y="88.5">23</text>
<text x="192.3" y="84.9">24</text>
<text x="149.4" y="92">19</text>
<text x="149.4" y="95.5">20</text>
<text x="155.9" y="93.4">GP14</text>
<text x="181.4" y="93.4">GP17</text>
<text x="192.3" y="92">22</text>
<text x="192.3" y="95.5">21</text>
<text x="155.9" y="96.9">GP15</text>
<text x="170.4" y="98.7" transform="rotate(-90 170.4 98.7)">SWCLK</text>
<text x="173.9" y="98.7" transform="rotate(-90 173.9 98.7)">GND</text>
<text x="177.4" y="98.7" transform="rotate(-90 177.4 98.7)">SWDIO</text>
<text x="181.4" y="96.9">GP16</text>
<text x="169" y="105.2" transform="rotate(-90 169 105.2)">41</text>
<text x="172.5" y="105.2" transform="rotate(-90 172.5 105.2)">42</text>
<text x="176" y="105.2" transform="rotate(-90 176 105.2)">43</text>
<text x="50.1" y="213.4">1</text>
<text x="58" y="213.7">1</text>
<text x="67" y="213.7">6</text>
<text x="74.9" y="213.4">6</text>
<text x="50.1" y="216.9">2</text>
<text x="50.1" y="220.4">3</text>
<text x="58" y="217.2">2</text>
<text x="58" y="220.8">3</text>
<text x="66.1" y="220.4">4</text>
<text x="67" y="217.2">5</text>
<text x="74.1" y="220.8">4</text>
<text x="74.9" y="216.9">5</text>
</g>
<g font-size="3.2" fill="#8d2323">
<text x="306.6" y="33.8" transform="rotate(-90 306.6 33.8)">G4</text>
<text x="310.1" y="33.8" transform="rotate(-90 310.1 33.8)">G3</text>
<text x="274.6" y="40.9">1</text>
<text x="308" y="41.4" transform="rotate(-90 308 41.4)">G4</text>
<text x="311.5" y="41.4" transform="rotate(-90 311.5 41.4)">G3</text>
<text x="274.6" y="44.4">2</text>
<text x="274.6" y="47.9">3</text>
<text x="279.8" y="42.3">DATA2</text>
<text x="279.8" y="45.8">CS</text>
<text x="274.6" y="51.4">4</text>
<text x="279.8" y="49.3">DI</text>
<text x="279.8" y="52.8">VDD</text>
<text x="274.6" y="55">5</text>
<text x="274.6" y="58.5">6</text>
<text x="279.8" y="56.4">SCLK</text>
<text x="279.8" y="59.9">VSS</text>
<text x="274.6" y="62">7</text>
<text x="274.6" y="65.5">8</text>
<text x="279.8" y="63.4">DO</text>
<text x="274.6" y="69.1">9</text>
<text x="279.8" y="67">DATA1</text>
<text x="279.8" y="70.5">CDN</text>
<text x="308" y="70.1" transform="rotate(-90 308 70.1)">G1</text>
<text x="311.5" y="70.1" transform="rotate(-90 311.5 70.1)">G2</text>
<text x="306.6" y="77.8" transform="rotate(-90 306.6 77.8)">G1</text>
<text x="310.1" y="77.8" transform="rotate(-90 310.1 77.8)">G2</text>
<text x="172.5" y="157.3" transform="rotate(-90 172.5 157.3)">1</text>
<text x="179.6" y="157.3" transform="rotate(-90 179.6 157.3)">2</text>
<text x="186.6" y="157.3" transform="rotate(-90 186.6 157.3)">3</text>
<text x="193.7" y="157.3" transform="rotate(-90 193.7 157.3)">4</text>
<text x="200.7" y="157.3" transform="rotate(-90 200.7 157.3)">5</text>
<text x="159.7" y="162.6">17</text>
<text x="169" y="167" transform="rotate(-90 169 167)">6</text>
<text x="176" y="167" transform="rotate(-90 176 167)">7</text>
<text x="183.1" y="167" transform="rotate(-90 183.1 167)">8</text>
<text x="190.1" y="167" transform="rotate(-90 190.1 167)">9</text>
<text x="206.7" y="162.6">16</text>
<text x="172.5" y="172.6" transform="rotate(-90 172.5 172.6)">11</text>
<text x="179.6" y="172.6" transform="rotate(-90 179.6 172.6)">12</text>
<text x="186.6" y="172.6" transform="rotate(-90 186.6 172.6)">13</text>
<text x="193.7" y="172.6" transform="rotate(-90 193.7 172.6)">14</text>
<text x="197.2" y="169.1" transform="rotate(-90 197.2 169.1)">10</text>
<text x="200.7" y="172.6" transform="rotate(-90 200.7 172.6)">15</text>
</g>
<g font-size="3.2">
<text x="40.2" y="135" transform="rotate(-90 40.2 135)">1</text>
<text x="43.7" y="135" transform="rotate(-90 43.7 135)">2</text>
<text x="40.2" y="146.9" transform="rotate(-90 40.2 146.9)">3</text>
<text x="43.7" y="146.9" transform="rotate(-90 43.7 146.9)">4</text>
<text x="31.7" y="208.4">1</text>
<text x="31.7" y="211.9">3</text>
<text x="31.7" y="215.5">2</text>
</g>
<g font-size="2.5" fill="#000080">
<text x="32.9" y="58.3">R20</text>
<text x="32.9" y="61.3">10k</text>
<text x="32.9" y="76">10k</text>
<text x="32.9" y="78.9">R21</text>
<text x="64.4" y="86.2">R14</text>
<text x="64.4" y="89.2">1k</text>
<text x="46.6" y="124.4">1k</text>
<text x="46.6" y="121.5">R13</text>
<text x="64.2" y="143.9">2k</text>
<text x="64.2" y="140.9">R22</text>
<text x="308.1" y="141.2">R15</text>
<text x="308.1" y="144.2">1k</text>
<text x="153.9" y="153.2">DB15_VGA_H</text>
<text x="325.3" y="155">R17</text>
<text x="158" y="156.7">DSUB1</text>
<text x="325.3" y="157.9">2k</text>
<text x="308.1" y="178.3">R16</text>
<text x="308.1" y="181.3">1k</text>
<text x="325.3" y="195">2k</text>
<text x="325.3" y="192">R18</text>
<text x="132.4" y="199.1">R1</text>
<text x="139.7" y="199.1">4k</text>
<text x="187.1" y="199.1">R5</text>
<text x="194.4" y="199.1">4k</text>
<text x="240" y="199.1">R9</text>
<text x="247.3" y="199.1">4k</text>
<text x="132.4" y="206.1">R2</text>
<text x="139.7" y="206.1">2k</text>
<text x="187.1" y="206.1">R6</text>
<text x="194.4" y="206.1">2k</text>
<text x="239.3" y="206.1">R10</text>
<text x="247.3" y="206.1">2k</text>
<text x="132.4" y="213.2">R3</text>
<text x="139.7" y="213.2">1k</text>
<text x="187.1" y="213.2">R7</text>
<text x="194.4" y="213.2">1k</text>
<text x="239.4" y="213.2">R11</text>
<text x="247.3" y="213.2">1k</text>
<text x="132.4" y="220.2">R4</text>
<text x="139" y="220.2">500</text>
<text x="187.1" y="220.2">R8</text>
<text x="193.6" y="220.2">500</text>
<text x="239.3" y="220.2">R12</text>
<text x="246.5" y="220.2">500</text>
</g>
<g font-size="2.5">
<text x="37.8" y="156.8">GND</text>
<text x="152.4" y="170.9">GND</text>
<text x="212.4" y="170.9">GND</text>
<text x="166.5" y="181.4">GND GND GND</text>
<text x="187.7" y="181.4">GND</text>
<text x="194.8" y="181.4">GND</text>
</g>
<g font-size="1.8">
<text x="371.1" y="35.2">GND</text>
<text x="371.1" y="38.7">+5V</text>
<text x="371.1" y="42.3">CLK</text>
<text x="371.1" y="45.8">D3</text>
<text x="371.1" y="49.3">STRB</text>
<text x="371.1" y="52.8">D4</text>
<text x="371.1" y="56.4">D0</text>
<text x="372.9" y="82.8">GND</text>
<text x="372.9" y="89.9">CLK</text>
<text x="372.9" y="86.4">+5V</text>
<text x="372.9" y="93.4">D3</text>
<text x="372.9" y="96.9">STRB</text>
<text x="372.9" y="100.5">D4</text>
<text x="372.9" y="104">D0</text>
</g>
<text font-size="1.8" fill="#000080" x="39.9" y="140.6">KEY1</text>
</svg>
